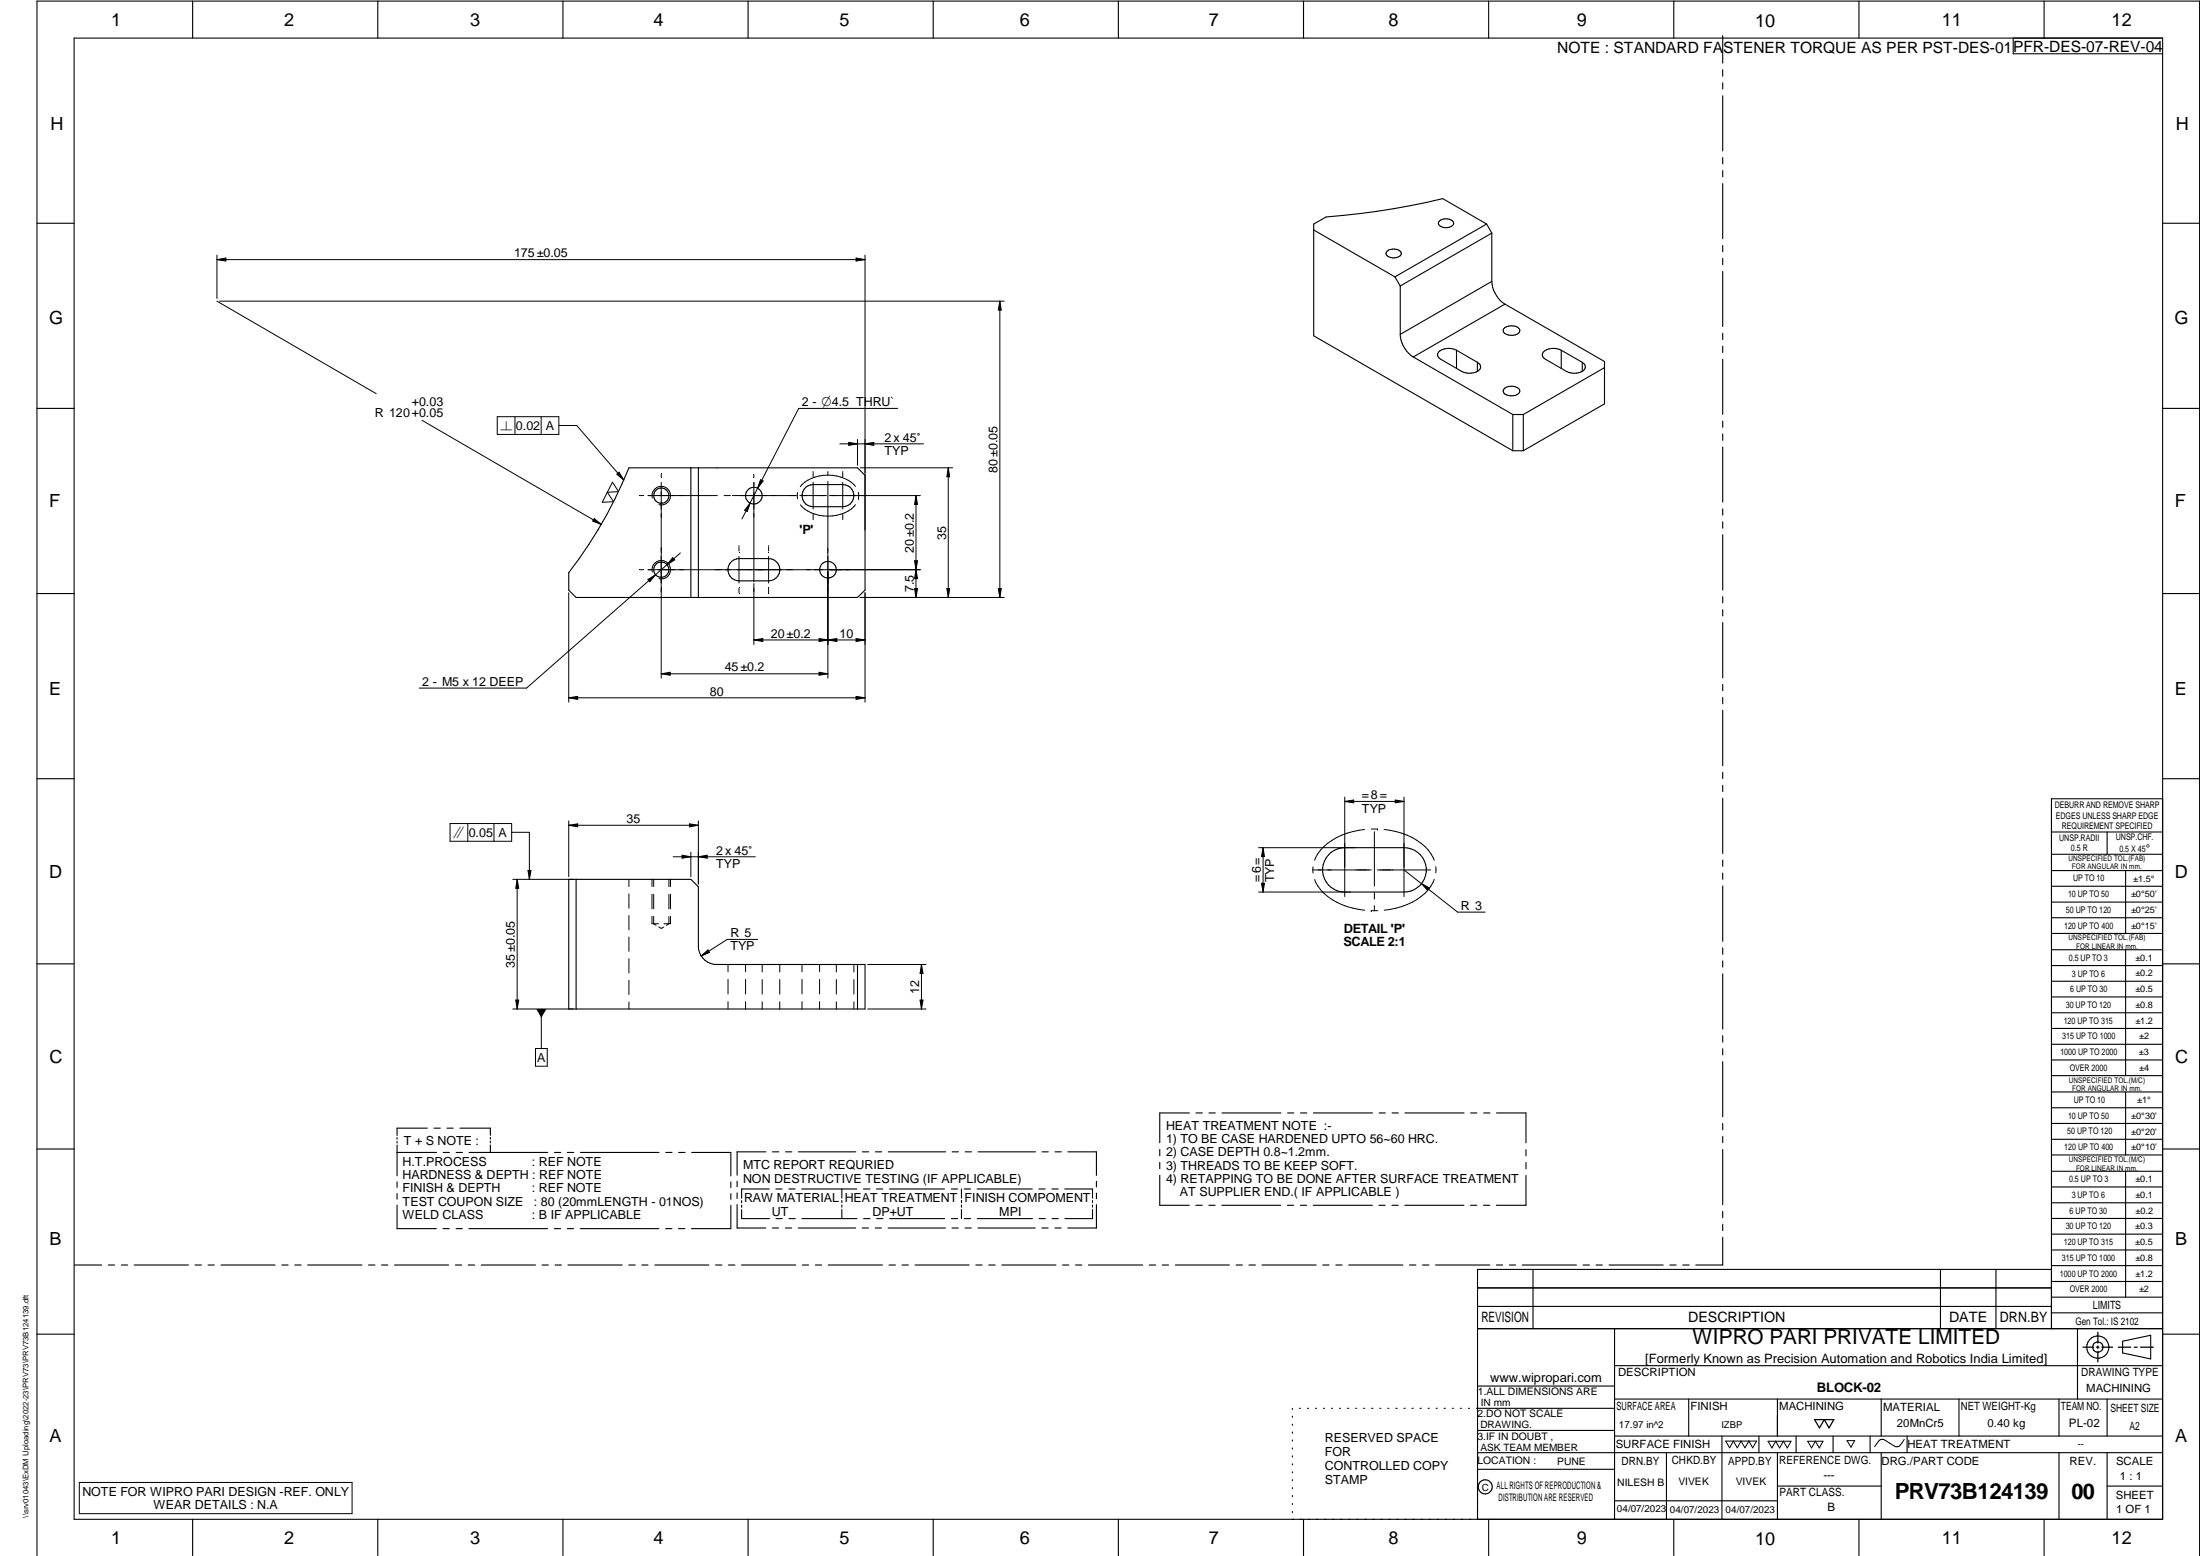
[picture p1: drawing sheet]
<svg xmlns="http://www.w3.org/2000/svg" width="594mm" height="420mm" viewBox="0 0 594 420" stroke-linecap="round" stroke-linejoin="round" font-family="sans-serif">
<g fill="none" stroke="#000" stroke-width=".3">
<path d="M20 10.3h564v400h-564zM52 .3v10M102 .3v10M152 .3v10M202 .3v10M252 .3v10M302 .3v10M352 .3v10M402 .3v10M452 .3v10M465.2 9.6v7.5M465.2 18.8v1.8"/>
<path d="M502 .3v10M543.6 10.3v4.2h40.4M552 .3v10M465.2 22.4v1.6M465.2 25.9v14.9M388.7 59.6a2.81 2.81 0 0 1 3.8 .3 1.4 1.4 0 0 1-1.7 1.6 2.03 2.03 0 0 1-2.4-1.2zM465.2 42.5v1.8M465.2 46.1v1.7M465.2 49.6v14.9M10 60.3h10M354.7 62.1l22 12.7M374.6 67.8a2.81 2.81 0 0 1 3.7 .3 1.07 1.07 0 0 1-1.1 1.4 2.38 2.38 0 0 1-2.9-1z"/>
<path d="M376.7 74.8l1.4 2.4M378.1 77.2v13.1M401.4 60.5l-11.8-6.9a198.9 198.9 0 0 1-31.5 5l-3.4 1.9v30.2l53.8 31M401.4 60.5l-24.7 14.3M401.4 60.5l1.4 2.4M402.8 76l-24.7 14.3M402.8 76a8 8 0 0 0 3.6 6.1M402.8 62.9v13.1M402.8 62.9l-24.7 14.3M465.2 66.3v1.7M465.2 69.8v1.7M465.2 73.3v14.9"/>
<path d="M584 60.3h10M378.1 90.3a7.6 7.6 0 0 0 3.5 6.1M381.6 96.4l26.9 15.5M393.3 94.6v4.9M393.3 94.6a4.4 4.4 0 0 0-4.9 .5 1.24 1.24 0 0 0 .7 1.9l5.6 3.3a4.4 4.4 0 0 0 4.9-.5 1.24 1.24 0 0 0-.7-2M393.3 94.6l5.6 3.2M398.9 97.8v2.5M406.1 88.7a3.1 3.1 0 0 1 4.2 .2 1.47 1.47 0 0 1-1.7 1.7h-.6a1.68 1.68 0 0 1-2.1-1.5zM406.4 82.1l26.9 15.5v11.5l-22 12.6M406.4 82.1l-24.8 14.3M421.6 94.6v4.9M421.6 94.6a4.4 4.4 0 0 0-4.9 .5 1.24 1.24 0 0 0 .7 1.9l5.6 3.3a4.4 4.4 0 0 0 4.9-.5 1.26 1.26 0 0 0-.6-2"/>
<path d="M421.6 94.6l5.7 3.2M427.3 97.8v2.5M433.3 99.3l-22 12.6M465.2 90v1.7M465.2 93.5v1.7M465.2 97v14.9M10 110.3h10M406.1 105.1a3.1 3.1 0 0 1 4.2 .1 1.46 1.46 0 0 1-1.7 1.6h-1.2a1.22 1.22 0 0 1-1.3-1.7zM408.5 111.9v9.8M408.5 111.9h2.8M411.3 111.9v9.8M465.2 113.7v1.7"/>
<path d="M465.2 117.2v1.7M584 110.3h10M169.8 126.3h61.8l2 2.1v30.9l-2 2h-76l-2-2v-4.7a120.2 120.2 0 0 0 16.2-28.3zM186.6 126.3v35M188.6 126.3v35M217.6 131.6l1.3-.7h.7h8a2.98 2.98 0 0 1 3 2.9 2.98 2.98 0 0 1-3 3h-8a3 3 0 0 1-2.8-1.9 3 3 0 0 1 .8-3.3zM408.5 121.7h2.8M465.2 120.7v14.9M465.2 137.4v1.7M197.6 151.6l.6-.4 1.4-.4h8a3 3 0 0 1 3 3 3 3 0 0 1-3 3h-8a3 3 0 0 1-2.8-1.9 3 3 0 0 1 .8-3.3zM465.2 140.9v1.7M465.2 144.4v14.9"/>
<path d="M10 160.3h10M465.2 161.1v1.7M465.2 164.6v1.7M465.2 168.1v14.9M584 160.3h10M465.2 184.8v1.7M465.2 188.3v1.7M465.2 191.8v15M10 210.3h10M465.2 208.5v1.7M465.2 212v1.7M465.2 215.5v15"/>
<path d="M584 215.7h-30v143.1M584 210.3h10M153.6 237.4h33l2 2v16a4.9 4.9 0 0 0 5 5h40v12.1h-80zM155.6 237.4v35.1M358.7 230.8a6 6 0 0 1 4.4-1.9h16a6 6 0 0 1 6.1 6 6 6 0 0 1-6.1 6h-16a6 6 0 0 1-5.4-3.6 6 6 0 0 1 1-6.5zM465.2 232.2v1.7M465.2 235.8v1.6M465.2 239.2v15M554 224.7h30M554 230.7h30M554 235.1h30M554 239.3h30"/>
<path d="M569 224.7v6M574 235.1v17M465.2 255.9v1.8M465.2 259.5v1.7M554 243.6h30M554 247.8h30M554 252.1h30M554 256.5h30M574 256.5v33.9M10 260.3h10M231.6 260.4v12.1M465.2 263v14.9"/>
<path d="M465.2 279.7v1.7M554 260.7h30M554 265h30M554 269.2h30M554 273.5h30M554 277.7h30M584 260.3h10M465.2 283.2v1.7M465.2 286.7v14.9M554 282h30M554 286.2h30M554 290.4h30"/>
<path d="M554 294.9h30M554 299.1h30M574 294.9v17M10 310.3h10M107.2 311.2h10.7M107.2 307.2v.4M107.2 308.2v.5M107.2 309.2v8.3M107.2 319.1v1.5M115.4 304.6h-8.2v2M117.2 304.6h1.7M119.7 311.2h1.7"/>
<path d="M120.7 304.6h1.7M123.2 311.2h1.7M124.2 304.6h8.2v2M126.7 311.2h21.2M132.4 307.1v.5M132.4 308.1v.5M132.4 309.2v2M149.7 311.2h1.7M153.2 311.2h1.7M156.7 311.2h21.3M179.8 311.2h1.7M183.3 311.2h1.7"/>
<path d="M186.8 311.2h10.6v6.3M197.4 319.2v1.5M199 318.9v1.6M206.8 311h-7.8v6.3M208.6 311h1.7M212.1 311h1.7M215.6 311h15.5M232.9 311h1.7M236.4 311h1.7M239.9 311h15.4M257.1 311h1.7M260.6 311h1.7"/>
<path d="M264.1 311h15.5M281.4 311h1.7M284.9 311h1.7M288.4 311h7.7v6.4M296.1 319v1.5M313.2 310.4v1.7M313.2 313.9v1.7M313.2 317.4v8.1h7.9M321.2 300.5h-8v8.1M323 300.5h1.7M326.5 300.5h1.7M330 300.5h15.9"/>
<path d="M347.7 300.5h1.7M351.2 300.5h1.7M354.7 300.5h15.9M372.4 300.5h1.7M375.9 300.5h1.7M379.4 300.5h15.9M397.1 300.5h1.7M400.6 300.5h1.7M404.1 300.5h8v8.1M412.1 317.4v8.1h-8M412.1 310.4v1.7M412.1 313.9v1.7"/>
<path d="M465.2 303.4v1.7M465.2 306.9v1.7M465.2 310.4v14.9M554 303.4h30M554 307.6h30M554 311.9h30M554 316.3h30M574 316.3v34M584 310.3h10M107.2 322.3v1.5M107.2 325.4v6.4h10.6M119.6 331.8h1.7"/>
<path d="M123.1 331.8h1.7M126.6 331.8h21.3M149.7 331.8h1.7M153.2 331.8h1.7M156.7 331.8h21.2M179.7 331.8h1.7M183.2 331.8h1.7M197.4 322.3v1.5M197.4 325.5v6.3h-10.7M199 322.1v1.5M199 325.2v6.4h7.8M200.3 326.6v2.5h7.5"/>
<path d="M200.3 324.2v.6M200.3 325.4v.6M207.7 321.1h-7.4v2.5M208.6 331.6h1.7M209.5 321.1h1.7M209.5 329.1h1.7M212.1 331.6h1.7M213 321.1h1.7M213.1 329.1h1.7M215.6 331.6h15.4M216.5 321.1h14.9M216.5 329.1h14.9"/>
<path d="M227.3 321.1v2.4M227.3 324.1v.6M227.3 325.4v.6M227.3 326.6v2.5M232.8 331.6h1.7M233.2 321.1h1.7M233.2 329.1h1.7M236.3 331.6h1.7M236.7 321.1h1.7M236.7 329.1h1.7M239.8 331.6h15.5M240.2 321.1h14.9"/>
<path d="M240.2 329.1h14.9M256.9 321.1h1.7M256.9 329.1h1.7M257.1 331.6h1.7M259.6 321.1v2.4M259.6 324.1v.6M259.6 325.4v.6M259.6 326.6v2.5M260.3 321.1h1.8M260.4 329.1h1.7M260.6 331.6h1.7M263.9 321.1h14.9"/>
<path d="M263.9 329.1h14.9M264.1 331.6h15.5M280.5 321.1h1.7M280.6 329.1h1.7M281.3 331.6h1.7M284 321.1h1.7M284.1 329.1h1.7M284.9 331.6h1.6M287.5 321.1h7.5v2.4M295 326.6v2.5h-7.4M295 324.1v.6M295 325.4v.6"/>
<path d="M296.1 322.2v1.5M296.1 325.3v6.3h-7.8M322.9 325.5h1.7M326.4 325.5h1.7M329.9 325.5h16M347.6 325.5h1.7M351.1 325.5h1.7M354.6 325.5h16M372.4 325.5h1.7M375.9 325.5h1.7M379.3 325.5h16M397.1 325.5h1.7"/>
<path d="M400.6 325.5h1.7M465.2 334.1v7.5h-7.3M465.2 327.1v1.7M465.2 330.6v1.7M554 320.5h30M554 324.8h30M554 329h30M554 333.2h30M554 337.5h30M20.1 341.6h7.4M29.2 341.6h1.7M32.8 341.6h1.7"/>
<path d="M36.2 341.6h14.7M52.7 341.6h1.7M56.2 341.6h1.7M59.7 341.6h14.6M76.1 341.6h1.7M79.6 341.6h1.7M83.1 341.6h14.6M99.5 341.6h1.8M103 341.6h1.7M106.5 341.6h14.7M123 341.6h1.7M126.4 341.6h1.8"/>
<path d="M130 341.6h14.6M146.4 341.6h1.7M149.9 341.6h1.7M153.4 341.6h14.6M169.8 341.6h1.7M173.3 341.6h1.7M176.8 341.6h14.6M193.2 341.6h1.7M196.7 341.6h1.8M200.2 341.6h14.7M216.7 341.6h1.6M220.2 341.6h1.7"/>
<path d="M223.6 341.6h14.7M240.1 341.6h1.7M243.6 341.6h1.7M247.1 341.6h14.6M263.5 341.6h1.7M267 341.6h1.7M270.5 341.6h14.7M286.9 341.6h1.7M290.4 341.6h1.7M293.9 341.6h14.7M310.3 341.6h1.8M313.9 341.6h1.6"/>
<path d="M317.4 341.6h14.6M333.8 341.6h1.7M337.3 341.6h1.7M340.8 341.6h14.6M357.2 341.6h1.7M360.7 341.6h1.7M364.2 341.6h14.6M380.6 341.6h1.7M384.1 341.6h1.8M387.6 341.6h14.7M399 358.8h185M399 352.8h155"/>
<path d="M399 347.8h155M404.1 341.6h1.7M407.6 341.6h1.7M411 341.6h14.7M414 342.8v16M427.5 341.6h1.7M431 341.6h1.7M434.5 341.6h14.6M436 358.8v51.5M450.9 341.6h1.7M454.4 341.6h1.7M524 342.8v16"/>
<path d="M539 342.8v16M554 342.8h-155v67.5M554 341.8h30M554 346h30M554 350.3h30M554 354.5h30M561 358.8v19M10 360.3h10M399 374.3h37M436 368.8h148M436 377.8h148M456 377.8v10"/>
<path d="M480 377.8v10M508 377.8v10M529 377.8v10M556 377.8v10M569 377.8v10M573.2 362.2l7.6-1.6v6.3l-7.6-1.6zM584 360.3h10M349 380.3v.3M349 382.4v.3M349 384.6v.3M349 386.7v.3M349 388.8v.3"/>
<path d="M349 391v.3M349 393.1v.3M349 395.3v.3M349 397.4v.3M349 399.5v.3M350.9 380.3h.2M353.1 380.3h.2M355.2 380.3h.3M357.4 380.3h.3M359.6 380.3h.3M361.7 380.3h.3M363.9 380.3h.3"/>
<path d="M366.1 380.3h.3M368.3 380.3h.2M370.4 380.3h.3M372.6 380.3h.3M374.8 380.3h.3M376.9 380.3h.4M379.1 380.3h.3M381.3 380.3h.3M383.4 380.3h.4M385.6 380.3h.3M387.8 380.3h.3M390 380.3h.3"/>
<path d="M392.2 380.3h.3M394.3 380.3h.3M396.5 380.3h.3M398.7 380.3h37.3M399 396.7h37M399 392.3h185M399 386.2h37M436 387.8h148M450 392.3v18M465 387.8v22.5M475 387.8v4.5M480 392.3v18"/>
<path d="M485 387.8v4.5M495 387.8v4.5M505 387.8v4.5M508 392.3v18M515 387.8v4.5M556 392.3v18M569 392.3v18M52 410.3v9.7M102 410.3v9.7M152 410.3v9.7M202 410.3v9.7M252 410.3v9.7"/>
<path d="M302 410.3v9.7M349 401.7v.3M349 403.8v.4M349 406v.3M349 408.1v.3M352 410.3v9.7M402 410.3v9.7M436 405.3h44M452 410.3v9.7M480 401.3h28M502 410.3v9.7M552 410.3v9.7"/>
<path d="M569 401.3h15M10 420v-419.7h584v419.7"/>
<circle cx="178.6" cy="133.8" r="2.06"/>
<circle cx="203.6" cy="133.8" r="2.26"/>
<circle cx="178.6" cy="153.8" r="2.06"/>
<circle cx="223.6" cy="153.8" r="2.26"/>
<circle cx="566.5" cy="363.7" r="1.39"/>
<circle cx="566.5" cy="363.8" r="3"/>
<circle cx="401.1" cy="401.5" r="1.9"/>
</g>
<g fill="none" stroke="#000" stroke-width=".27">
<path d="M58.6 68.9v11.7M58.6 70.1l2.4-.4v.8zM58.6 70.1h175M231.2 69.7l2.4 .4-2.4 .4zM233.6 68.9v74.2M58.6 81.3l43 25M59.3 81.3h211.9M270 81.3l.4 2.4h-.8zM270 81.3v80M114 113.5l48.3 28.1M134.3 112.5h16.6v4.8h-16.6zM139.1 112.5v4.8"/>
<path d="M146.1 112.5v4.8M150.9 114.9h4.8l12.7 14.7M226.8 119.8h22.6M229.2 119.5l2.4 .3-2.4 .5zM231.6 118.7v6.9M233.6 119.8l2.4-.3v.8zM242.4 110.3h-26.7l-11.1 21.5M164 132.9l1.7 2.6-3.1 .1zM165.4 130.2l1.6 2.6-3 .1zM166.6 128.1l.6-.6 1.2 2.1zM172.8 133.8h.8M175 133.8h18.7"/>
<path d="M176.1 134.5a2.5 2.5 0 0 1 2.2-3.1 2.5 2.5 0 0 1 2.8 2.7 2.5 2.5 0 0 1-3.2 2.2M178.6 128.1v.8M178.6 130.2v52.9M195.5 133.8h1.7M198 133.8h.7M199 133.8h16M202.6 135.8l-.8 2.3-.7-.3zM203.6 128.3v.6M203.6 130.2v26.9M204.6 131.8l-4.2 8.3M205.4 129.5l.7 .4-1.5 1.9zM215.3 133.1h.1"/>
<path d="M215.3 133.1l.1 1.6M216 133.8h7.2M219.6 127.3v.1M219.6 127.6v1.2M219.6 130.2v7.3M219.6 138.9v1.2M223.6 127.3v.9M223.6 130v53.1M224 133.8h24.5M227.6 127.3v.1M227.6 127.6v1.2M227.6 130.2v7.3"/>
<path d="M227.6 138.9v1.2M231 131.4a10.6 10.6 0 0 0-14.9 0M231 136.3a10.3 10.3 0 0 1-10.9 2.6 7.9 7.9 0 0 1-4-2.6M231.8 133v1.6M231.8 134.6h.1M232.3 126.3h25M247.3 133.8v27.5M247.3 133.8l.5 2.4h-.8zM256.1 126.3l.3 2.4h-.7zM256.1 126.3v35M160.5 140l1.8 1.6-2.2-.9zM172.8 153.8h.8"/>
<path d="M175 153.8h73.5M175 156.5l2-1.3-1.5 1.9zM176.1 154.5a2.5 2.5 0 0 1 2.2-3.2 2.5 2.5 0 0 1 2.8 2.7 2.5 2.5 0 0 1-3.2 2.3M181.6 150.6l.6 .6-2.1 1.3zM183.7 149.3l-41.5 36.5h-29M199.6 147.3v.1M199.6 147.6v1.2M199.6 150.2v7.2M199.6 158.9v1.2M203.6 157.6v16.4M207.6 147.3v.1M207.6 147.6v1.2"/>
<path d="M207.6 150.2v7.2M207.6 158.9v1.2M219.6 140.3h.1M227.6 140.3h.1M247 158.9h.8l-.5 2.4zM247 151.4h.8l-.5 2.4zM247.3 153.8l.5 2.5h-.8zM255.7 158.9h.7l-.3 2.4zM269.6 158.9h.8l-.4 2.4zM153.6 160.1v29.5M203.6 172.8h30M203.6 172.8l2.4-.4v.8z"/>
<path d="M221.2 172.4l2.4 .4-2.4 .4zM223.6 172.8l2.4-.4v.8zM231.2 172.4l2.4 .4-2.4 .4zM232.3 161.3h38.9M233.6 160.1v29.5M153.6 188.4l2.4-.4v.8zM153.6 188.4h80M178.6 181.9l2.4-.4v.8zM178.6 181.9h45M221.2 181.5l2.4 .4-2.4 .4zM231.2 188l2.4 .4-2.4 .4zM363.1 215.2v26.9"/>
<path d="M363.1 216.4l2.4-.4v.8zM363.1 216.4h16M376.8 216l2.3 .4-2.3 .4zM379.1 215.2v26.9M121.5 222.4h16.7v4.8h-16.7zM126.3 222.4v4.8M133.4 222.4v4.8M138.2 224.7h4.8v12.7M138.5 237.4h16.3M139.7 237.4l.4 2.5h-.8zM139.7 237.4v35.1M142.6 235h.8l-.4 2.4z"/>
<path d="M153.6 221.7v15M153.6 222.8l2.4-.3v.8zM153.6 222.8h35M169.8 237.4v2M176.1 237.4v2M176.5 237.4v2M180.6 237.4v2M181.1 237.4v2M181.8 231.4h22.2M184.2 230.9l2.4 .5-2.4 .3zM186.2 222.5l2.4 .3-2.4 .5zM186.6 230.1v6.6"/>
<path d="M188.6 221.7v17M188.6 231.4l2.4-.5v.8zM339.8 228.9h26.1M340.6 238.5h.9l-.4 2.4zM341.1 228.9l.4 2.4h-.9zM341.1 228.9v12M354.5 234.9h15.8M354.5 234.9l.1 .9M354.6 234.1l-.1 .8M355 237.5a14 14 0 0 0 10.4 7.7l3.1 .6M368.5 224a17.1 17.1 0 0 0-12.7 6.5l-.8 1.8M370.3 223.9h1.7"/>
<path d="M371.1 224.6v14.7M371.9 234.9h14.4M372 223.9h.1M373.8 224a16.9 16.9 0 0 1 12.6 6.5l.9 1.8M379.1 234.9l14.5 11.4h7.4M383.9 238.6l2.1 1.2-.5 .6zM387.3 237.4a14.1 14.1 0 0 1-10.4 7.8l-3.1 .6M387.7 234v1.7M169.8 241.4v3.8M169.8 247.2v3.9M169.8 253v3.9M169.8 258.9v3.8"/>
<path d="M176.1 247.4l.1 2M176.1 241.5v3.9M176.4 249.4h1.4M176.5 241.5v3.9M176.5 247.4v2l.7 .5M177.9 250.3l.7 .4 .6-.4M179.3 249.4h1.5M180.6 241.5v3.9M180.6 247.5v1.9l-.6 .5M181.1 247.4l-.1 2M181.1 241.5v3.9M189.4 258.1l1.8-1.6 .4 .7z"/>
<path d="M204.6 253.7h-8.2l-7 4.4M339.8 240.9h24.9M363.1 244.5v.1M370.3 245.9h.1M370.3 245.9h1.7M371.1 241v1.8M371.1 244.6v1.3M379.1 244.5v.1M138.5 272.5h16.3M139.3 270h.8l-.4 2.5zM146.2 272.5v10.6M169.8 264.7v3.9"/>
<path d="M169.8 270.6v1.9M196.6 260.4v2M196.6 264.5v3.9M196.6 270.5v2M201.3 260.4v2M201.3 264.5v3.9M201.3 270.5v2M205.8 260.4v2.1M205.8 264.5v3.9M205.8 270.5v2M210.6 260.4v2.1M210.6 264.5v3.9"/>
<path d="M210.6 270.5v2M216.6 260.4v2M216.6 264.5v3.9M216.6 270.5v2M221.3 260.4v2M221.3 264.5v3.9M221.3 270.5v2M225.8 260.4v2.1M225.8 264.5v3.9M225.8 270.5v2M230.6 260.4v2.1M230.6 264.5v3.9"/>
<path d="M230.6 270.5v2M234.3 260.4h15.8M234.3 272.5h15.8M248.4 270h.9l-.5 2.5zM248.8 260.4l.5 2.4h-.9zM248.8 260.4v12.1M144.6 283.1h3.2v4.8h-3.2zM466 389.1h8.3l-1 1.8-1-1.8-1.1 1.8-1.1-1.8-1 1.8-1-1.8-1 1.8zM477.4 389.2h6.3l-1.1 1.8-1-1.8-1 1.8-1.1-1.8-1 1.8zM488.1 389.2h4.2l-1 1.8-1.1-1.8-1 1.8zM498.8 389h2l-1 1.8zM514.2 388.7l-.5 .9a1.46 1.46 0 0 1-2.3 .8l-2.3-1.5a1.45 1.45 0 0 0-2.3 .9l-.6 .9"/>
<path d="M21.4 400.3h73.7v8.4h-73.7z"/>
</g>
<path d="M566.5 359.7v3M562.5 363.8h2.9M566.1 363.8h.7M566.5 363.4v.7M566.5 364.9v2.8M567.6 363.8h2.9M572 363.8h3.4M576.3 363.8h.8M578 363.8h3.5M490 383.3h5.2l-1.3 2.3-1.3-2.3-1.3 2.3z" fill="none" stroke="#000" stroke-width=".34"/>
<g fill="#000">
<path d="M58.6 70.1l2.4-.4v.8zM231.2 69.7l2.4 .4-2.4 .4zM270 81.3l.4 2.4h-.8zM229.2 119.5l2.4 .3-2.4 .5zM233.6 119.8l2.4-.3v.8zM166.6 128.1l.6-.6 1.2 2.1zM202.6 135.8l-.8 2.3-.7-.3zM205.4 129.5l.7 .4-1.5 1.9zM247.3 133.8l.5 2.4h-.8zM256.1 126.3l.3 2.4h-.7zM160.5 140l1.8 1.6-2.2-.9zM175 156.5l2-1.3-1.5 1.9z"/>
<path d="M181.6 150.6l.6 .6-2.1 1.3zM247 158.9h.8l-.5 2.4zM247.3 153.8l.5 2.5h-.8zM247 151.4h.8l-.5 2.4zM255.7 158.9h.7l-.3 2.4zM269.6 158.9h.8l-.4 2.4zM203.6 172.8l2.4-.4v.8zM221.2 172.4l2.4 .4-2.4 .4zM223.6 172.8l2.4-.4v.8zM231.2 172.4l2.4 .4-2.4 .4zM153.6 188.4l2.4-.4v.8zM178.6 181.9l2.4-.4v.8z"/>
<path d="M221.2 181.5l2.4 .4-2.4 .4zM231.2 188l2.4 .4-2.4 .4zM363.1 216.4l2.4-.4v.8zM376.8 216l2.3 .4-2.3 .4zM139.7 237.4l.4 2.5h-.8zM142.6 235h.8l-.4 2.4zM153.6 222.8l2.4-.3v.8zM184.2 230.9l2.4 .5-2.4 .3zM186.2 222.5l2.4 .3-2.4 .5zM188.6 231.4l2.4-.5v.8zM340.6 238.5h.9l-.4 2.4zM341.1 228.9l.4 2.4h-.9z"/>
<path d="M189.4 258.1l1.8-1.6 .4 .7zM383.9 238.6l2.1 1.2-.5 .6zM139.3 270h.8l-.4 2.5zM144.8 272.5h2.8l-1.4 2.3zM248.8 260.4l.5 2.4h-.9zM248.4 270h.9l-.5 2.5z"/>
</g>
<text font-size="6" x="511.6" y="404.9">PRV73B124139</text>
<text font-size="5.9" x="559.4" y="404.8">00</text>
<text font-size="5.6" x="457" y="363">WIPRO PARI PRIVATE LIMITED</text>
<g font-size="4.9">
<text x="30.1" y="6.9">1</text>
<text x="76.7" y="6.9">2</text>
<text x="127" y="6.9">3</text>
<text x="176.5" y="6.9">4</text>
<text x="226.7" y="6.9">5</text>
<text x="275.4" y="6.9">6</text>
<text x="326.4" y="6.9">7</text>
<text x="375" y="6.9">8</text>
<text x="425.8" y="6.9">9</text>
<text x="473.9" y="7.3">10</text>
<text x="524.3" y="6.9">11</text>
<text x="570.2" y="6.9">12</text>
<text x="13.6" y="35.1">H</text>
<text x="587.6" y="35.1">H</text>
<text x="13.2" y="87.5">G</text>
<text x="587.2" y="87.5">G</text>
<text x="13.2" y="137">F</text>
<text x="587.2" y="137">F</text>
<text x="13.2" y="187.6">E</text>
<text x="587.2" y="187.6">E</text>
<text x="13.2" y="237">D</text>
<text x="587.2" y="237">D</text>
<text x="13.4" y="287.1">C</text>
<text x="587.4" y="287.1">C</text>
<text x="13.4" y="336.2">B</text>
<text x="587.4" y="336.2">B</text>
<text x="13.4" y="389.3">A</text>
<text x="587.4" y="389.3">A</text>
<text x="30.1" y="416.9">1</text>
<text x="76.7" y="416.9">2</text>
<text x="127" y="416.9">3</text>
<text x="176.5" y="416.9">4</text>
<text x="226.7" y="416.9">5</text>
<text x="275.4" y="416.9">6</text>
<text x="326.4" y="416.9">7</text>
<text x="375" y="416.9">8</text>
<text x="425.8" y="416.9">9</text>
<text x="473.9" y="417.3">10</text>
<text x="524.3" y="416.9">11</text>
<text x="570.2" y="416.9">12</text>
</g>
<g font-size="4.2">
<text x="420.5" y="14.3">NOTE : STANDARD FASTENER TORQUE AS PER PST-DES-01</text>
<text x="543.6" y="14">PFR-DES-07-REV-04</text>
</g>
<g font-size="3.9">
<text x="400" y="357.1">REVISION</text>
<text x="455.9" y="357.1">DESCRIPTION</text>
<text x="526.4" y="357.1">DATE</text>
<text x="540" y="357.1">DRN.BY</text>
</g>
<g font-size="3.7">
<text x="135" y="116.1">n</text>
<text x="122.4" y="226">i</text>
</g>
<text font-size="3.6" x="490.6" y="375.8">BLOCK-02</text>
<g font-size="3.5">
<text x="444.3" y="368">[Formerly Known as Precision Automation and Robotics India Limited]</text>
<text x="402.4" y="373.3">www.wipropari.com</text>
</g>
<g font-size="3.4">
<text x="138.8" y="69.5">175±0.05</text>
<text x="101.2" y="112.6">R 120+0.05</text>
<text x="111.2" y="109.6">+0.03</text>
<text x="216.5" y="109.7">2 - O4.5 THRU`</text>
<text x="139.3" y="116.1">0.02 A</text>
<text x="238.9" y="119.3">2x 45v</text>
<text x="238.9" y="122.9">TYP</text>
<text x="269.4" y="127.6" transform="rotate(-90 269.4 127.6)">80±0.05</text>
<text x="215.9" y="144.3">'P'</text>
<text x="246.8" y="149.2" transform="rotate(-90 246.8 149.2)">20±0.2</text>
<text x="255.5" y="145.7" transform="rotate(-90 255.5 145.7)">35</text>
<text x="246.8" y="159.9" transform="rotate(-90 246.8 159.9)">7.5</text>
<text x="208.2" y="172.2">20±0.2</text>
<text x="226.7" y="172.2">10</text>
<text x="114" y="185.2">2 - M5 x 12 DEEP</text>
<text x="195.7" y="181.3">45±0.2</text>
<text x="191.7" y="187.8">80</text>
<text x="367.8" y="215.8">=8=</text>
<text x="367.8" y="219.4">TYP</text>
<text x="126.6" y="226">0.05 A</text>
<text x="169.2" y="222.3">35</text>
<text x="193.4" y="230.8">2x 45v</text>
<text x="193.4" y="234.4">TYP</text>
<text x="340.4" y="238.3" transform="rotate(-90 340.4 238.3)">=6=</text>
<text x="344.1" y="238.3" transform="rotate(-90 344.1 238.3)">TYP</text>
<text x="394.5" y="245.7">R 3</text>
<text x="362.9" y="251.9">DETAIL 'P'</text>
<text x="197.2" y="253">R 5</text>
<text x="197.2" y="256.6">TYP</text>
<text x="362.8" y="255.5">SCALE 2:1</text>
<text x="139.1" y="261.3" transform="rotate(-90 139.1 261.3)">35±0.05</text>
<text x="248.2" y="268.3" transform="rotate(-90 248.2 268.3)">12</text>
<text x="145.1" y="286.7">A</text>
<text x="314.9" y="305">HEAT TREATMENT NOTE :-</text>
<text x="109.1" y="309.2">T + S NOTE :</text>
<text x="314.9" y="308.6">1) TO BE CASE HARDENED UPTO 56~60 HRC.</text>
<text x="108.7" y="314.8">H.T.PROCESS</text>
<text x="143.6" y="314.8">: REF NOTE</text>
<text x="200.7" y="315.7">MTC REPORT REQURIED</text>
<text x="314.9" y="312.2">2) CASE DEPTH 0.8~1.2mm.</text>
<text x="314.9" y="315.8">3) THREADS TO BE KEEP SOFT.</text>
<text x="108.7" y="318.4">HARDNESS &amp; DEPTH : REF NOTE</text>
<text x="108.7" y="322">FINISH &amp; DEPTH</text>
<text x="143.6" y="322">: REF NOTE</text>
<text x="200.7" y="319.3">NON DESTRUCTIVE TESTING (IF APPLICABLE)</text>
<text x="314.9" y="319.4">4) RETAPPING TO BE DONE AFTER SURFACE TREATMENT</text>
<text x="318.6" y="323">AT SUPPLIER END.( IF APPLICABLE )</text>
<text x="108.7" y="325.6">TEST COUPON SIZE</text>
<text x="108.7" y="329.2">WELD CLASS</text>
<text x="143.6" y="329.2">: B IF APPLICABLE</text>
<text x="144.2" y="325.6">: 80 (20mmLENGTH - 01NOS)</text>
<text x="200.9" y="324.7">RAW MATERIAL HEAT TREATMENT FINISH COMPOMENT</text>
<text x="208.4" y="328.3">UT</text>
<text x="235.6" y="328.3">DP+UT</text>
<text x="269.8" y="328.3">MPI</text>
<text x="357.8" y="389.5">RESERVED SPACE</text>
<text x="357.8" y="393.3">FOR</text>
<text x="357.8" y="397">CONTROLLED COPY</text>
<text x="357.8" y="400.8">STAMP</text>
<text x="22.3" y="403.9">NOTE FOR WIPRO PARI DESIGN -REF. ONLY</text>
<text x="41.4" y="407.5">WEAR DETAILS : N.A</text>
</g>
<g font-size="3.1">
<text x="565.1" y="353.5">LIMITS</text>
<text x="437" y="371.6">DESCRIPTION</text>
<text x="562" y="371.7">DRAWING TYPE</text>
<text x="563.4" y="376">MACHINING</text>
<text x="436.5" y="380.8">SURFACE AREA</text>
<text x="456.5" y="380.8">FINISH</text>
<text x="480.5" y="380.8">MACHINING</text>
<text x="508.5" y="380.9">MATERIAL</text>
<text x="529.5" y="380.7">NET WEIGHT-Kg</text>
<text x="556.5" y="380.7">TEAM NO.</text>
<text x="569.9" y="381.2">SHEET SIZE</text>
<text x="512.2" y="385.4">20MnCr5</text>
<text x="536.7" y="385.3">0.40 kg</text>
<text x="558.7" y="385.2">PL-02</text>
<text x="575" y="386.1">A2</text>
<text x="436.3" y="391">SURFACE FINISH</text>
<text x="437.8" y="395.5">DRN.BY</text>
<text x="451.4" y="395.4">CHKD.BY</text>
<text x="466.6" y="395.5">APPD.BY</text>
<text x="480.4" y="395.4">REFERENCE DWG.</text>
<text x="508.1" y="395.7">DRG./PART CODE</text>
<text x="515.1" y="391">HEAT TREATMENT</text>
<text x="558.9" y="395.5">REV.</text>
<text x="571.4" y="395.6">SCALE</text>
<text x="492.4" y="399.4">---</text>
<text x="572.4" y="399.5">1 : 1</text>
<text x="480.5" y="404">PART CLASS.</text>
<text x="493.5" y="408">B</text>
<text x="571.4" y="404.7">SHEET</text>
<text x="571.4" y="408.5">1 OF 1</text>
</g>
<text font-size="3" x="579.5" y="230.1">°</text>
<g font-size="2.8">
<text x="560.4" y="357.7">Gen Tol.: IS 2102</text>
<text x="399.1" y="376.6">1.ALL DIMENSIONS ARE</text>
<text x="399" y="382.7">2.DO NOT SCALE</text>
<text x="399" y="388.7">3.IF IN DOUBT ,</text>
<text x="399" y="395.4">LOCATION :</text>
<text x="420.5" y="395.6">PUNE</text>
<text x="404.1" y="402">ALL RIGHTS OF REPRODUCTION &amp;</text>
<text x="436.7" y="401.2">NILESH B</text>
<text x="453.2" y="400.9">VIVEK</text>
<text x="468.7" y="401.1">VIVEK</text>
<text x="404.7" y="405.4">DISTRIBUTION ARE RESERVED</text>
</g>
<g font-size="2.7">
<text x="399.9" y="379.7">IN mm</text>
<text x="399.7" y="385.7">DRAWING.</text>
<text x="437.2" y="385.5">17.97 in^2</text>
<text x="399.7" y="391.8">ASK TEAM MEMBER</text>
<text x="400.1" y="402.5">C</text>
<text x="436.6" y="408.4">04/07/2023</text>
<text x="450.9" y="408.5">04/07/2023</text>
<text x="466" y="408.6">04/07/2023</text>
</g>
<g font-size="2.5">
<text x="554.9" y="218.3">DEBURR AND REMOVE SHARP</text>
<text x="555.2" y="221">EDGES UNLESS SHARP EDGE</text>
<text x="556.1" y="227.1">UNSP.RADII</text>
<text x="556.8" y="223.8">REQUIREMENT SPECIFIED</text>
<text x="571.4" y="226.9">UNSP.CHF.</text>
<text x="559.2" y="229.9">0.5 R</text>
<text x="572.3" y="230.1">0.5 X 45</text>
<text x="559.8" y="238">UP TO 10</text>
<text x="576.1" y="238.1">±1.5°</text>
<text x="558.5" y="242.2">10 UP TO 50</text>
<text x="575.5" y="242.3">±0°50'</text>
<text x="557.4" y="250.7">120 UP TO 400</text>
<text x="557.9" y="246.5">50 UP TO 120</text>
<text x="575.5" y="250.7">±0°15'</text>
<text x="575.5" y="246.5">±0°25'</text>
<text x="558.7" y="259.4">0.5 UP TO 3</text>
<text x="559.5" y="263.7">3 UP TO 6</text>
<text x="576.6" y="263.6">±0.2</text>
<text x="576.6" y="259.4">±0.1</text>
<text x="559" y="267.9">6 UP TO 30</text>
<text x="576.6" y="267.9">±0.5</text>
<text x="557.8" y="272.2">30 UP TO 120</text>
<text x="576.6" y="272.2">±0.8</text>
<text x="556.9" y="280.7">315 UP TO 1000</text>
<text x="557.3" y="276.4">120 UP TO 315</text>
<text x="576.6" y="276.4">±1.2</text>
<text x="577.7" y="280.7">±2</text>
<text x="556.4" y="284.9">1000 UP TO 2000</text>
<text x="577.6" y="284.9">±3</text>
<text x="558.9" y="289.2">OVER 2000</text>
<text x="577.7" y="289.3">±4</text>
<text x="560" y="297.9">UP TO 10</text>
<text x="577.1" y="297.9">±1°</text>
<text x="558.5" y="302.1">10 UP TO 50</text>
<text x="575.5" y="302.1">±0°30'</text>
<text x="557.4" y="310.6">120 UP TO 400</text>
<text x="558.2" y="306.3">50 UP TO 120</text>
<text x="575.5" y="310.6">±0°10'</text>
<text x="575.5" y="306.4">±0°20'</text>
<text x="558.8" y="319.2">0.5 UP TO 3</text>
<text x="559.4" y="323.4">3 UP TO 6</text>
<text x="576.6" y="323.5">±0.1</text>
<text x="576.6" y="319.2">±0.1</text>
<text x="558.9" y="327.7">6 UP TO 30</text>
<text x="576.7" y="327.7">±0.2</text>
<text x="557.8" y="332">30 UP TO 120</text>
<text x="576.6" y="332">±0.3</text>
<text x="556.8" y="340.5">315 UP TO 1000</text>
<text x="557.3" y="336.3">120 UP TO 315</text>
<text x="576.6" y="336.3">±0.5</text>
<text x="576.6" y="340.5">±0.8</text>
<text x="556.2" y="344.7">1000 UP TO 2000</text>
<text x="576.6" y="344.7">±1.2</text>
<text x="558.9" y="349">OVER 2000</text>
<text x="577.6" y="349">±2</text>
<text x="464.9" y="385.5">IZBP</text>
<text x="561.1" y="390.8">--</text>
</g>
<g font-size="2.1">
<text x="558.5" y="232.4">UNSPECIFIED TOL.(FAB)</text>
<text x="559.5" y="234.7">FOR ANGULAR IN mm.</text>
<text x="558.6" y="253.9">UNSPECIFIED TOL.(FAB)</text>
<text x="560.7" y="256.3">FOR LINEAR IN mm.</text>
<text x="558.7" y="292.3">UNSPECIFIED TOL.(M/C)</text>
<text x="559.6" y="294.7">FOR ANGULAR IN mm.</text>
<text x="558.7" y="313.7">UNSPECIFIED TOL.(M/C)</text>
<text x="560.6" y="316.1">FOR LINEAR IN mm.</text>
<text x="7.7" y="409.8" transform="rotate(-90 7.7 409.8)">\\srv01043\ExDM Uploading\2022-23\PRV73\PRV73B124139.dft</text>
</g>
</svg>
